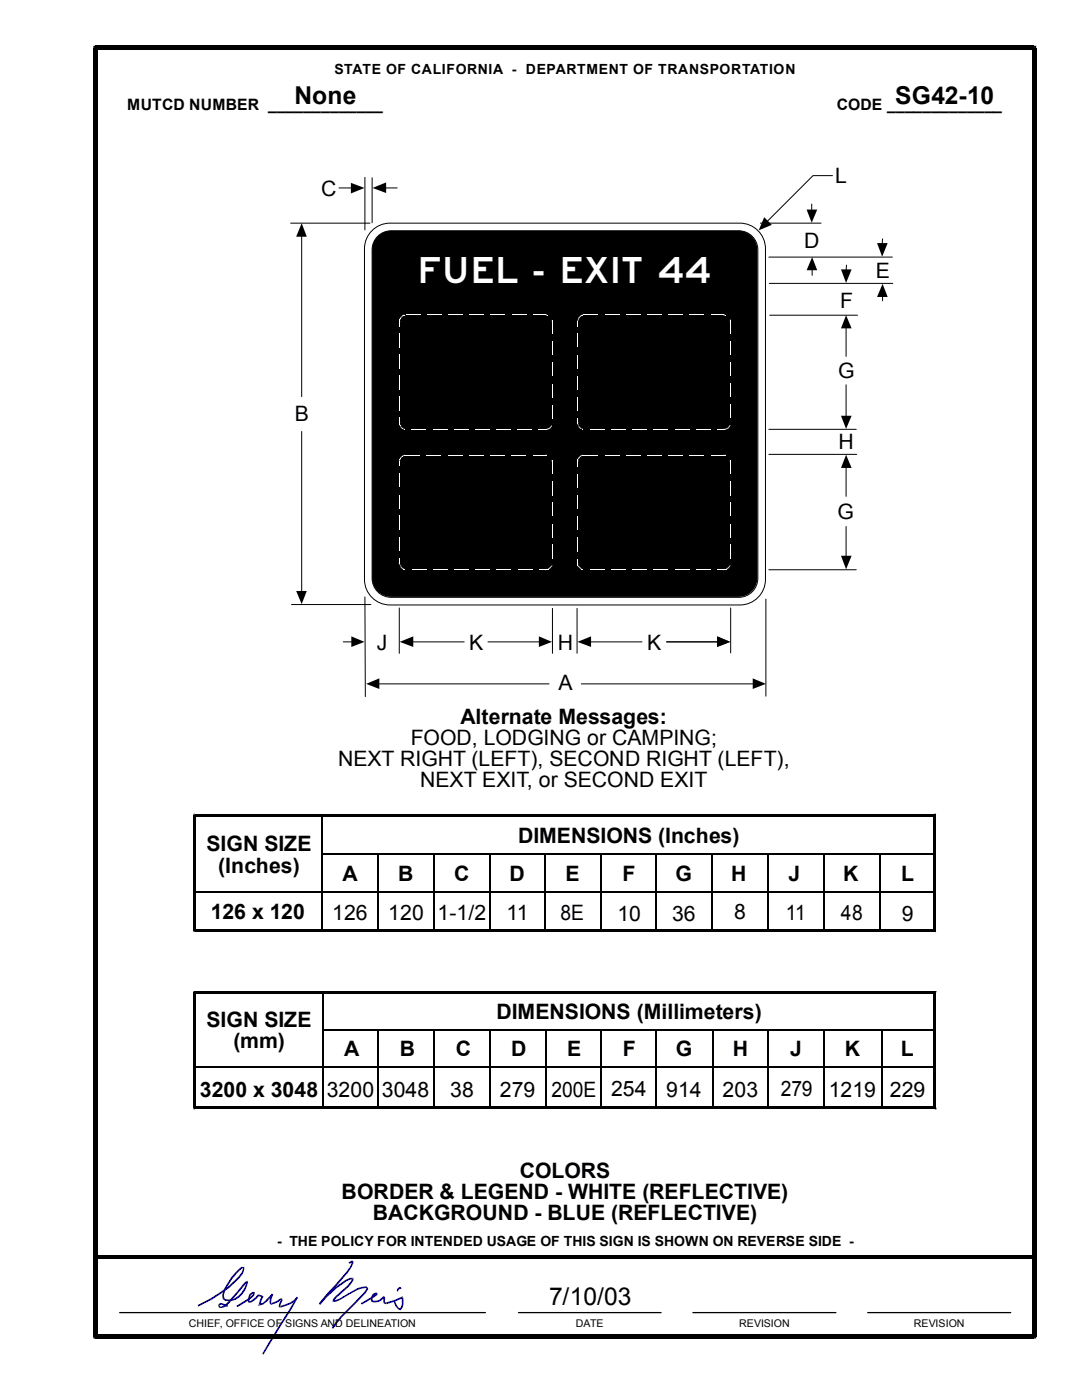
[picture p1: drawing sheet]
<svg xmlns="http://www.w3.org/2000/svg" width="216mm" height="279mm" viewBox="0 0 216 279" stroke-linecap="round" stroke-linejoin="round" font-family="sans-serif">
<path d="M67.6 37.5h2.6M72.8 35.4v10.5M74.3 35.5v8.9M76.9 37.5h2.3M58 44.5h15.8M60.2 47v32.2M60.2 86.1v32M72.8 119.1l.1 19.9M58.2 120.7h15.8M75.5 136.5h34.1M116 136.5h34.4" fill="none" stroke="#000" stroke-width=".2"/>
<g fill="#000">
<path d="M70 36.5l2.7 1-2.7 1.1z" fill-rule="evenodd"/>
<path d="M74.3 37.5l2.7-1.1v2.1z" fill-rule="evenodd"/>
<path d="M60.2 44.5l1 2.7h-2.1z" fill-rule="evenodd"/>
<path d="M59.1 117.9h2.1l-1 2.7z" fill-rule="evenodd"/>
<path d="M73.1 136.5l2.6-1.1v2.1z" fill-rule="evenodd"/>
<path d="M150.2 135.4l2.6 1.1-2.6 1z" fill-rule="evenodd"/>
</g>
<path d="M74.5 45.7a5.1 5.1 0 0 1 3.3-1.2h69.8a5 5 0 0 1 5.1 5.1v66a5 5 0 0 1-5.1 5.1h-69.8a5.1 5.1 0 0 1-5.1-5.1v-66a5.1 5.1 0 0 1 1.8-3.9z" fill="#fff"/>
<path d="M73.9 46.3a5.1 5.1 0 0 1 3.9-1.8h69.9a5.1 5.1 0 0 1 5 5.1v66.1a5.1 5.1 0 0 1-5 5h-69.9a5.1 5.1 0 0 1-5.1-5v-66.1a5.1 5.1 0 0 1 1.2-3.3zM75.4 47.2a3.8 3.8 0 0 1 2.7-1.1h69.3a3.8 3.8 0 0 1 3.8 3.8v65.5a3.8 3.8 0 0 1-3.8 3.8h-69.3a3.8 3.8 0 0 1-3.8-3.8v-65.5a3.8 3.8 0 0 1 1.1-2.7z" fill="none" stroke="#000" stroke-width=".2"/>
<path d="M75.4 47.2a3.8 3.8 0 0 1 2.7-1.1h69.2a3.8 3.8 0 0 1 3.8 3.8v65.4a3.8 3.8 0 0 1-3.8 3.8h-69.2a3.8 3.8 0 0 1-3.8-3.8v-65.4a3.8 3.8 0 0 1 1.1-2.7z" fill="#000"/>
<g fill="#fff">
<path d="M81 62.7h2.8v.2h-2.8z"/>
<path d="M85.3 62.7h2.8v.2h-2.8z"/>
<path d="M89.5 62.7h2.8v.2h-2.8z"/>
<path d="M93.7 62.7h2.8v.2h-2.8z"/>
<path d="M98 62.7h2.8v.2h-2.8z"/>
<path d="M102.2 62.7h2.8v.2h-2.8z"/>
<path d="M106.4 62.7h2.6v.2h-2.6z"/>
<path d="M109 62.7l.2 .1-.1 .2-.2-.1z"/>
<path d="M109 62.7l-.1 .2z"/>
<path d="M109.2 62.8l.1 .2z"/>
<path d="M109.2 62.8l-.1 .2z"/>
<path d="M110.1 63.8h.1v.2h-.1z"/>
<path d="M110.2 63.9v.3z"/>
<path d="M110.1 64h.1z"/>
<path d="M110.2 64.1h.1v2.5h-.1z"/>
<path d="M110.2 64l.1 .1-.1 .1z"/>
<path d="M110.2 68.1h.1v2.8h-.1z"/>
<path d="M110.2 72.3h.1v2.8h-.1z"/>
<path d="M110.2 76.5h.1v2.8h-.1z"/>
<path d="M110.2 80.8h.1v2.8h-.1z"/>
<path d="M110 84.9h.2l-.1 .3h-.2z"/>
<path d="M109.7 85.3l.2-.2 .1 .2-.2 .1z"/>
<path d="M109.9 85.1l.2 .1-.1 .1z"/>
<path d="M109.6 85.4l.1-.1 .1 .1-.2 .2z"/>
<path d="M109.3 85.5l.3-.1v.2l-.2 .1z"/>
<path d="M109.6 85.4v.2z"/>
<path d="M109.1 85.6l.2-.1 .1 .2-.2 .1z"/>
<path d="M109.3 85.5l.1 .2z"/>
<path d="M109.1 85.6h.1v.2h-.1z"/>
<path d="M109.1 85.6l.1 .2z"/>
<path d="M109 85.6l.1 .2z"/>
<path d="M107.5 85.6h1.5v.2h-1.5z"/>
<path d="M109 85.6v.2z"/>
<path d="M103.3 85.6h2.9v.2h-2.9z"/>
<path d="M99.1 85.6h2.8v.2h-2.8z"/>
<path d="M94.8 85.6h2.9v.2h-2.9z"/>
<path d="M90.6 85.6h2.9v.2h-2.9z"/>
<path d="M86.4 85.6h2.8v.2h-2.8z"/>
<path d="M82.1 85.6h2.9v.2h-2.9z"/>
<path d="M80.6 85.6h.2v.2h-.2z"/>
<path d="M80.6 85.5v.3z"/>
<path d="M80.6 85.6v.2z"/>
<path d="M80.3 85.4l.2 .2z"/>
<path d="M80.5 85.5v.2z"/>
<path d="M80.3 85.4v.2z"/>
<path d="M80.3 85.3v.3z"/>
<path d="M80.2 85.3v.2z"/>
<path d="M80.1 85.2v.2z"/>
<path d="M80 85.1v.2z"/>
<path d="M79.8 85l.2 .2z"/>
<path d="M79.9 85.2l.1-.1z"/>
<path d="M79.8 84.9l.1 .1z"/>
<path d="M79.8 85h.1z"/>
<path d="M79.8 84.8v.2z"/>
<path d="M79.8 84.9l.1-.1-.1 .2z"/>
<path d="M79.7 84.7h.1v.1h-.1z"/>
<path d="M79.7 84.8h.1v.1z"/>
<path d="M79.7 84.6l.1 .1z"/>
<path d="M79.7 84.4h.1v.2h-.1z"/>
<path d="M79.7 83.4h.1v1h-.1z"/>
<path d="M79.7 84.4h.1z"/>
<path d="M79.7 79.2h.1v2.8h-.1z"/>
<path d="M79.7 74.9h.1v2.9h-.1z"/>
<path d="M79.7 70.7h.1v2.9h-.1z"/>
<path d="M79.7 66.5h.1v2.8h-.1z"/>
<path d="M79.7 64.1h.1v1h-.1z"/>
<path d="M79.7 64l.1 .1z"/>
<path d="M79.7 64.1h.1z"/>
<path d="M79.7 63.8h.1v.2h-.1z"/>
<path d="M79.7 63.8h.1z"/>
<path d="M79.8 63.5v.3z"/>
<path d="M79.7 63.8l.1-.1v.1z"/>
<path d="M79.8 63.5l.1 .1z"/>
<path d="M79.8 63.6v-.1l.1 .2z"/>
<path d="M79.9 63.3v.3z"/>
<path d="M79.8 63.5v-.1l.1 .2z"/>
<path d="M80 63.2v.3z"/>
<path d="M80.1 63.2v.2z"/>
<path d="M80.2 63.1v.2z"/>
<path d="M80.3 63v.2z"/>
<path d="M80.3 62.9v.3z"/>
<path d="M80.3 62.9l.2-.1-.2 .3z"/>
<path d="M80.3 62.9l.1 .2z"/>
<path d="M80.5 62.8l.1 .2z"/>
<path d="M80.5 62.8v.2z"/>
<path d="M80.6 62.8h.2v.2h-.2z"/>
<path d="M80.8 62.8l.1 .2z"/>
<path d="M116.5 62.7h2.8v.2h-2.8z"/>
<path d="M120.7 62.7h2.8v.2h-2.8z"/>
<path d="M125 62.7h2.8v.2h-2.8z"/>
<path d="M129.2 62.7h2.8v.2h-2.8z"/>
<path d="M133.4 62.7h2.8v.2h-2.8z"/>
<path d="M137.7 62.7h2.8v.2h-2.8z"/>
<path d="M141.9 62.7h2.5v.2h-2.5z"/>
<path d="M144.4 62.7l.3 .1-.1 .2-.2-.1z"/>
<path d="M144.4 62.7v.2z"/>
<path d="M144.7 62.8l.1 .2z"/>
<path d="M144.7 62.8l-.1 .2z"/>
<path d="M145.6 63.8h.2z"/>
<path d="M145.6 63.8h.2v.2h-.2z"/>
<path d="M145.6 64l.2 .1z"/>
<path d="M145.6 64.1h.2v2.4h-.2z"/>
<path d="M145.6 64.1h.2z"/>
<path d="M145.6 68h.2v2.8h-.2z"/>
<path d="M145.6 72.2h.2v2.8h-.2z"/>
<path d="M145.6 76.5h.2v2.7h-.2z"/>
<path d="M145.6 80.7h.2v2.8h-.2z"/>
<path d="M145.5 84.9h.2z"/>
<path d="M145.5 84.9h.2l-.1 .3h-.1z"/>
<path d="M145.3 85.3l.2-.2v.2l-.1 .1z"/>
<path d="M145.5 85.1l.1 .1-.1 .1z"/>
<path d="M145.1 85.4l.2-.1 .1 .1-.2 .2z"/>
<path d="M144.9 85.5l.2-.1 .1 .2-.3 .1z"/>
<path d="M145.1 85.4l.1 .2z"/>
<path d="M144.6 85.6l.3-.1v.2l-.2 .1z"/>
<path d="M144.6 85.6l.1 .2z"/>
<path d="M144.4 85.6h.2v.2h-.2z"/>
<path d="M143.2 85.6h1.2v.2h-1.2z"/>
<path d="M144.4 85.6v.2z"/>
<path d="M138.9 85.6h2.8v.2h-2.8z"/>
<path d="M134.7 85.6h2.8v.2h-2.8z"/>
<path d="M130.5 85.6h2.8v.2h-2.8z"/>
<path d="M126.2 85.6h2.8v.2h-2.8z"/>
<path d="M122 85.6h2.8v.2h-2.8z"/>
<path d="M117.8 85.6h2.8v.2h-2.8z"/>
<path d="M116.2 85.6l.1 .2z"/>
<path d="M116.1 85.5l.1 .2z"/>
<path d="M116.2 85.6v.2z"/>
<path d="M115.8 85.4l.3 .2z"/>
<path d="M115.7 85.3l.2 .1-.1 .2-.1-.2z"/>
<path d="M115.8 85.4v.2z"/>
<path d="M115.6 85.1l.1 .2v.1l-.2-.1z"/>
<path d="M115.4 84.9l.2 .3z"/>
<path d="M115.6 85.1l-.1 .2z"/>
<path d="M115.3 84.7l.2 .2z"/>
<path d="M115.3 84.5v.3z"/>
<path d="M115.4 84.6l-.1 .2z"/>
<path d="M115.1 84.4h.2v.2h-.2z"/>
<path d="M115.1 84.6l.2-.1-.1 .2z"/>
<path d="M115.1 83.5h.2v.9h-.2z"/>
<path d="M115.1 84.4h.2z"/>
<path d="M115.1 79.2h.2v2.8h-.2z"/>
<path d="M115.1 75h.2v2.8h-.2z"/>
<path d="M115.1 70.8h.2v2.8h-.2z"/>
<path d="M115.1 66.5h.2v2.8h-.2z"/>
<path d="M115.1 64.1h.2v1h-.2z"/>
<path d="M115.3 63.8v.4z"/>
<path d="M115.1 64.1l.1-.1 .1 .2z"/>
<path d="M115.4 63.5v.4z"/>
<path d="M115.5 63.3v.4z"/>
<path d="M115.4 63.5l.1 .2z"/>
<path d="M115.7 63.2v.1l-.1 .2-.1-.2z"/>
<path d="M115.5 63.3l.1 .2z"/>
<path d="M115.8 63l.1 .2-.2 .1v-.1z"/>
<path d="M115.8 63l.3-.2 .1 .2-.3 .2z"/>
<path d="M115.8 63l.1 .2z"/>
<path d="M116.1 62.8h.1v.2h-.1z"/>
<path d="M116.1 62.8l.1 .2z"/>
<path d="M116.3 62.7l-.1 .3z"/>
<path d="M116.2 62.8v.2z"/>
<path d="M80.9 90.8h2.8v.1h-2.8z"/>
<path d="M85.2 90.8h2.8v.1h-2.8z"/>
<path d="M89.4 90.8h2.8v.1h-2.8z"/>
<path d="M93.6 90.8h2.8v.1h-2.8z"/>
<path d="M97.9 90.8h2.8v.1h-2.8z"/>
<path d="M102.1 90.8h2.8v.1h-2.8z"/>
<path d="M106.3 90.8h2.6v.1h-2.6z"/>
<path d="M108.9 90.8h.2v.1h-.2z"/>
<path d="M108.9 90.8v.1z"/>
<path d="M109.1 90.8v.1z"/>
<path d="M110.1 91.9l.1-.1z"/>
<path d="M110.1 91.9h.1z"/>
<path d="M110.1 91.9h.1v.2h-.1z"/>
<path d="M110.1 92.1h.1v2.5h-.1z"/>
<path d="M110.1 92.1h.1z"/>
<path d="M110.1 96h.1v2.8h-.1z"/>
<path d="M110.1 100.2h.1v2.8h-.1z"/>
<path d="M110.1 104.5h.1v2.8h-.1z"/>
<path d="M110.1 108.7h.1v2.8h-.1z"/>
<path d="M110 112.9h.2z"/>
<path d="M110 112.9h.2l-.3 .2z"/>
<path d="M109.7 113.2l.2-.2 .1 .2-.2 .2z"/>
<path d="M109.9 113l.2 .1-.1 .1z"/>
<path d="M109.6 113.4l.1-.2 .1 .2-.2 .1z"/>
<path d="M109.3 113.5l.3-.1v.1l-.2 .2z"/>
<path d="M109.6 113.4v.1z"/>
<path d="M109.1 113.5h.3v.2h-.3z"/>
<path d="M109.3 113.5l.1 .2z"/>
<path d="M109 113.6l.1-.1v.2v.1z"/>
<path d="M109.1 113.5v.2z"/>
<path d="M108.9 113.6h.2v.2h-.2z"/>
<path d="M109 113.6l.1 .2z"/>
<path d="M107.6 113.6h1.3v.2h-1.3z"/>
<path d="M108.9 113.6v.2z"/>
<path d="M103.4 113.6h2.8v.2h-2.8z"/>
<path d="M99.1 113.6h2.8v.2h-2.8z"/>
<path d="M94.9 113.6h2.8v.2h-2.8z"/>
<path d="M90.7 113.6h2.8v.2h-2.8z"/>
<path d="M86.4 113.6h2.8v.2h-2.8z"/>
<path d="M82.2 113.6h2.8v.2h-2.8z"/>
<path d="M80.7 113.5l.1 .1z"/>
<path d="M80.5 113.5h.2v.2h-.2z"/>
<path d="M80.7 113.5v.2z"/>
<path d="M80.3 113.4l.3 .1-.1 .2-.2-.2z"/>
<path d="M80.5 113.5v.2z"/>
<path d="M80.2 113.2l.1 .2v.1l-.2-.1z"/>
<path d="M80.3 113.4v.1z"/>
<path d="M80 113l.2 .2-.1 .2-.2-.2z"/>
<path d="M79.8 112.9l.2 .2z"/>
<path d="M79.9 113.1l.1-.1z"/>
<path d="M79.8 112.7l.1 .2z"/>
<path d="M79.7 112.5l.1 .2z"/>
<path d="M79.6 112.4l.2 .1z"/>
<path d="M79.6 112.5h.2z"/>
<path d="M79.6 111.4h.2v1h-.2z"/>
<path d="M79.6 112.4h.2z"/>
<path d="M79.6 107.2h.2v2.8h-.2z"/>
<path d="M79.6 103h.2v2.7h-.2z"/>
<path d="M79.6 98.7h.2v2.8h-.2z"/>
<path d="M79.6 94.5h.2v2.8h-.2z"/>
<path d="M79.6 92.1h.2v.9h-.2z"/>
<path d="M79.6 91.9h.2v.2h-.2z"/>
<path d="M79.6 92.1h.2z"/>
<path d="M79.8 91.8v.2z"/>
<path d="M79.6 91.9h.1l.1 .1z"/>
<path d="M79.7 91.7h.1v.2h-.1z"/>
<path d="M79.7 91.9l.1-.1v.1z"/>
<path d="M79.8 91.5v.3z"/>
<path d="M79.7 91.7l.1-.1v.2z"/>
<path d="M79.8 91.5l.1 .1z"/>
<path d="M79.8 91.6v-.1l.1 .2z"/>
<path d="M79.9 91.3v.3z"/>
<path d="M79.8 91.5v-.1l.1 .2z"/>
<path d="M80 91.2v.2z"/>
<path d="M79.9 91.3l.1 .1z"/>
<path d="M80.1 91.1v.3z"/>
<path d="M80.2 91v.3z"/>
<path d="M80.3 90.9v.3z"/>
<path d="M80.3 90.9v.2z"/>
<path d="M80.3 90.9l.2-.1-.2 .3z"/>
<path d="M80.6 90.8v.2z"/>
<path d="M80.5 90.8l.1 .2z"/>
<path d="M80.6 90.8l.1 .1z"/>
<path d="M80.7 90.8l.1 .1z"/>
<path d="M80.7 90.8v.1z"/>
<path d="M116.5 90.8h2.8v.1h-2.8z"/>
<path d="M120.7 90.8h2.8v.1h-2.8z"/>
<path d="M125 90.8h2.8v.1h-2.8z"/>
<path d="M129.2 90.8h2.8v.1h-2.8z"/>
<path d="M133.4 90.8h2.8v.1h-2.8z"/>
<path d="M137.7 90.8h2.8v.1h-2.8z"/>
<path d="M141.9 90.8h2.5v.1h-2.5z"/>
<path d="M144.4 90.8h.3v.1h-.3z"/>
<path d="M144.4 90.8v.1z"/>
<path d="M144.7 90.8l-.1 .1z"/>
<path d="M145.6 91.9l.2-.1z"/>
<path d="M145.6 91.9h.2z"/>
<path d="M145.6 91.9h.2v.2h-.2z"/>
<path d="M145.6 92.1h.2v2.5h-.2z"/>
<path d="M145.6 92.1h.2z"/>
<path d="M145.6 96h.2v2.8h-.2z"/>
<path d="M145.6 100.2h.2v2.8h-.2z"/>
<path d="M145.6 104.5h.2v2.8h-.2z"/>
<path d="M145.6 108.7h.2v2.8h-.2z"/>
<path d="M145.5 112.9h.2z"/>
<path d="M145.5 112.9h.2l-.2 .2z"/>
<path d="M145.3 113.2l.2-.2v.2l-.1 .2z"/>
<path d="M145.5 113l.1 .1-.1 .1z"/>
<path d="M145.1 113.4l.2-.2 .1 .2-.2 .1z"/>
<path d="M144.9 113.5l.2-.1 .1 .1-.3 .2z"/>
<path d="M145.1 113.4l.1 .1z"/>
<path d="M144.7 113.5h.2v.2h-.2z"/>
<path d="M144.9 113.5v.2z"/>
<path d="M144.5 113.6l.1-.1 .1 .2-.1 .1z"/>
<path d="M144.6 113.5l.1 .2z"/>
<path d="M144.4 113.6h.2v.2h-.2z"/>
<path d="M144.5 113.6l.1 .2z"/>
<path d="M143.2 113.6h1.2v.2h-1.2z"/>
<path d="M144.4 113.6v.2z"/>
<path d="M138.9 113.6h2.8v.2h-2.8z"/>
<path d="M134.7 113.6h2.8v.2h-2.8z"/>
<path d="M130.5 113.6h2.8v.2h-2.8z"/>
<path d="M126.2 113.6h2.8v.2h-2.8z"/>
<path d="M122 113.6h2.8v.2h-2.8z"/>
<path d="M117.8 113.6h2.8v.2h-2.8z"/>
<path d="M116.2 113.5l.1 .1z"/>
<path d="M116 113.5h.2v.2h-.2z"/>
<path d="M116.2 113.5v.2z"/>
<path d="M115.9 113.4l.2 .1-.1 .2-.2-.2z"/>
<path d="M116 113.5v.2z"/>
<path d="M115.7 113.2l.2 .2-.1 .1-.1-.1z"/>
<path d="M115.6 113l.1 .2v.2l-.2-.2z"/>
<path d="M115.4 112.9l.2 .1-.1 .2-.2-.2z"/>
<path d="M115.2 112.7h.2v.2h-.2z"/>
<path d="M115.2 112.9h.2l-.1 .1z"/>
<path d="M115.2 112.5l.2 .2z"/>
<path d="M115.2 112.7h.2z"/>
<path d="M115.1 112.4l.2 .1z"/>
<path d="M115.1 112.5h.2z"/>
<path d="M115.1 111.5h.2v.9h-.2z"/>
<path d="M115.1 112.4h.2z"/>
<path d="M115.1 107.3h.2v2.8h-.2z"/>
<path d="M115.1 103h.2v2.8h-.2z"/>
<path d="M115.1 98.8h.2v2.8h-.2z"/>
<path d="M115.1 94.6h.2v2.8h-.2z"/>
<path d="M115.1 92.1h.2v1h-.2z"/>
<path d="M115.3 91.8v.4z"/>
<path d="M115.1 92.1l.1-.1 .1 .2z"/>
<path d="M115.2 91.6h.2v.3h-.2z"/>
<path d="M115.2 91.9l.1-.1 .1 .1z"/>
<path d="M115.5 91.3l.1 .1-.2 .3-.1-.2z"/>
<path d="M115.2 91.6l.1-.1 .1 .2z"/>
<path d="M115.7 91.1v.2l-.1 .1-.1-.1z"/>
<path d="M115.5 91.3l.1 .1z"/>
<path d="M115.8 90.9l.1 .2-.2 .2v-.2z"/>
<path d="M115.8 90.9l.2-.1-.2 .3z"/>
<path d="M115.8 90.9l.1 .2z"/>
<path d="M116 90.8h.2v.1l-.2 .1z"/>
<path d="M116 90.8v.2z"/>
<path d="M116.2 90.8l.1 .1z"/>
<path d="M116.2 90.8v.1z"/>
</g>
<g fill="none" stroke="#000" stroke-width=".2">
<path d="M166.1 35.1h-3.9l-9.1 9.1M151.7 44.5h12.1M153.4 51.3h24.7M153.5 56.6h24.6M162 40.7v1.3M162.1 53.8v1.1M168.9 52.9l-.1 1M176.1 47.7l-.1 1M176.1 59.1v.9M153.6 62.9h17.5M168.8 65.4v5.7M168.8 76.8v6.3"/>
<path d="M153.4 90.7h17.5M153.4 85.7h17.5M168.8 93.2v5.9M152.8 119.5v19.4M153.4 113.7h17.5M168.8 105.1v6M68.5 128.1h1.8M79.7 121.3v9.1M82.3 128.1h10.3M97.4 128.1h10.3M110.2 121.4v9M115.1 121.4v9"/>
<path d="M117.8 128.1h10.3M133 128.1h10.3M145.8 121.3v9"/>
</g>
<g fill="#000">
<path d="M152.5 43.3l1.5 1.6-2.6 1.1z" fill-rule="evenodd"/>
<path d="M161 41.8h2.1l-1.1 2.6z" fill-rule="evenodd"/>
<path d="M162.1 51.3l1 2.6h-2.1z" fill-rule="evenodd"/>
<path d="M167.8 53.8h2.1l-1.1 2.7z" fill-rule="evenodd"/>
<path d="M175 48.5h2.1l-1.1 2.7z" fill-rule="evenodd"/>
<path d="M176.1 56.6l1 2.7h-2.1z" fill-rule="evenodd"/>
<path d="M168.8 62.9l1.1 2.6h-2.1z" fill-rule="evenodd"/>
<path d="M168.8 90.8l1.1 2.6h-2.1z" fill-rule="evenodd"/>
<path d="M167.8 83h2.1l-1.1 2.6z" fill-rule="evenodd"/>
<path d="M167.8 110.9h2.1l-1.1 2.7z" fill-rule="evenodd"/>
<path d="M70.1 127l2.6 1.1-2.6 1z" fill-rule="evenodd"/>
<path d="M79.8 128.1l2.7-1.1v2.1z" fill-rule="evenodd"/>
<path d="M107.5 127l2.7 1.1-2.7 1z" fill-rule="evenodd"/>
<path d="M115.2 128.1l2.7-1.1v2.1z" fill-rule="evenodd"/>
<path d="M143.1 127l2.6 1.1-2.6 1z" fill-rule="evenodd"/>
<path d="M143.1 127l2.6 1.1-2.6 1z" fill-rule="evenodd"/>
</g>
<g fill="#09008b">
<path d="M44.3 257.6l.2 .3z"/>
<path d="M48.5 253h.3a3.5 3.5 0 0 1-1.6 2.7l-1.5 1.3-1.2 .9-.2-.3a17.8 17.8 0 0 0 3.9-3.6z"/>
<path d="M47.7 253.2l.5-.4 .5 .1v.3l-.3-.1a11.8 11.8 0 0 0-3.7 5.2l.1 .8-.4 .1v-.9a11.7 11.7 0 0 1 3.3-5.1z"/>
<path d="M48.5 253h.3l-.1-.1v.3z"/>
<path d="M44.7 259a2.09 2.09 0 0 0 2.8-.3l.7-.7 .6-1 .4-1.1 .2 .2a4.1 4.1 0 0 1-3.9 3.6l-.6-.1-.4-.4z"/>
<path d="M44.4 259.2l.3-.2 .1 .1z"/>
<path d="M48.9 255.9l.5-.3 .1 .4h-.3l.2-.1-.3 .2-1.5 1.9-.3-.3z"/>
<path d="M49.2 255.9l.3 .1-.1 .1z"/>
<path d="M44.2 260.8l.7-.4 2.4-2.7 .3 .3-2.5 2.7-.7 .3z"/>
<path d="M47.3 257.7l.3 .3z"/>
<path d="M43.7 260.2l.5-.2v.3l-.4 .2 .2 .3h.3v.2l-.6-.1-.2-.4z"/>
<path d="M44.2 260.8l.2 .2z"/>
<path d="M44.2 260l1.3 .5-.1 .4-1.3-.5z"/>
<path d="M44.2 260l-.1 .4z"/>
<path d="M69.5 252l.7-.5 .3 .2v.4h-.3v-.4l.1 .2-.5 .3z"/>
<path d="M70.2 252l.3 .1-.4 .9-.8 1.1-5.4 6.3-.2-.3 5.4-6.3 .7-1z"/>
<path d="M70.2 252l.3 .1z"/>
<path d="M64.9 258.7l2-1.8 2-1.5 .9-.4h.6v.4h-.5a18 18 0 0 0-6 4.9l-.2-.2z"/>
<path d="M63.7 260.1l.2 .2z"/>
<path d="M70.2 255.2h.3v.3l-.5 .8-2.9 2.7-.4 .7h-.3l.1-.5 .4-.5 2.9-2.7 .4-.6z"/>
<path d="M70.4 255h.1v.2h-.3l.2 .2z"/>
<path d="M66.5 259.5l1.2-.3 3.7-2.2 1.7-.3v.3l-1.6 .4-4.4 2.4h-.6z"/>
<path d="M66.5 259.5v.3h-.1v-.1h.3z"/>
<path d="M73.1 256.7l-.1 .3z"/>
<path d="M72 260.1l3.1-2 .2 .1h-.3v-.2h.3l.1 .4-.7 .5-2.5 1.4z"/>
<path d="M74.3 258.4l.5-.4 .3 .2a1.08 1.08 0 0 0-.8 1.3l.6 .1v.3l-.8-.1-.1-.8z"/>
<path d="M74.8 258h.2l.1 .2z"/>
<path d="M74.9 259.6l.9-.3 .7-.6 .2 .3-1.2 .8-.6 .1z"/>
<path d="M74.9 259.6v.3z"/>
<path d="M76.7 258.7l.2 .3-.1 .8 .2 .1v.4l-.5-.2v-1.1z"/>
<path d="M76.6 258.6l.1 .1-.2 .3h.2l-.2-.3z"/>
<path d="M77 259.9l1.7-.5 1.6-.7v.4l-1.5 .7-1.7 .5z"/>
<path d="M77 259.9l.1 .4h-.1z"/>
<path d="M80.1 259l.3-.1a2.58 2.58 0 0 1-.5 2.6l-.2-.3a2.09 2.09 0 0 0 .4-2.2z"/>
<path d="M80.3 258.7l.1 .2-.3 .1 .2 .1z"/>
<path d="M78.6 259.8l.2-.1 .8 1.3 .3 .2-.1 .3-.4-.2-.5-.6z"/>
<path d="M79.7 261.2h.2l-.1 .3h.1z"/>
<path d="M79.2 257.2l.3 .2-.1 .4-.2-.2z"/>
<path d="M79.2 257.2l.5-.3h.3l.1 .3h-.3l-.3 .3z"/>
<path d="M79.2 257.2l.3 .3z"/>
<path d="M47.2 260.6l2.2-1.4 .2 .3-2.2 1.4z"/>
<path d="M50.5 258.1l.2-.3 .2 .2-.2 .6-1.1 .9-.2-.3 1.2-1.1z"/>
<path d="M49.4 259.2l.2 .3z"/>
<path d="M49.8 258.2l.7-.4 .2 .3a1.35 1.35 0 0 0-.8 1.6l-.1 .3-.3-.1v-1z"/>
<path d="M50.5 257.8l.2 .3h-.2l.2-.3z"/>
<path d="M49.9 259.7l1.1-.8 .2 .3-1.2 .8z"/>
<path d="M49.9 259.7l.1 .3h-.2z"/>
<path d="M51.4 258.4l.2 .3-.4 .5-.2-.3z"/>
<path d="M51 258.9l.2 .3z"/>
<path d="M51.6 258.3l.6 .2v.3l-.7-.1z"/>
<path d="M51.4 258.4l.2-.1-.1 .4h.1z"/>
<path d="M52.3 258.6l.3 .1-.6 1.6h-.4l.3-1 .3-.5h-.1z"/>
<path d="M52.2 258.5l.1 .1-.2 .2z"/>
<path d="M51.8 260.2l.6-.2 .8-.6 .1 .4-.8 .6-.6 .1z"/>
<path d="M51.6 260.3h.4l-.2-.1 .1 .3-.4 .1z"/>
<path d="M54.2 258.2l.2 .3-1.1 1.3-.3-.3z"/>
<path d="M53 259.5l.2-.1 .1 .4z"/>
<path d="M54.2 258.2l.3 .1-.4 1.5 .2 .3-.3 .3-.2-.6z"/>
<path d="M54.2 258.2l.3 .1-.3-.1 .2 .3z"/>
<path d="M54.2 260l1.9-.9 .1 .3-1.2 .7-.7 .3z"/>
<path d="M54.2 260l.1 .3-.2 .1z"/>
<path d="M56 259.3l.3-.1 .1 .3-.5 1.1v.3h-.3v-.5l.4-.9z"/>
<path d="M56.1 259.1l.2 .1-.3 .1 .2 .1z"/>
<path d="M56 260.6a5 5 0 0 0 3.2-1.8l.2 .3a5.5 5.5 0 0 1-3.4 1.8z"/>
<path d="M56 260.6l-.1 .3z"/>
<path d="M59.2 258.8l.2 .3z"/>
<path d="M39.5 260.4l2.6-1.3 2.2-1.5 .2 .3-2.2 1.4-2.8 1.5z"/>
<path d="M73.1 256.7l.4 .5-.5 .9-2.1 2.2a30.5 30.5 0 0 0-4.4 4.9l-.3-.2a22.9 22.9 0 0 1 4.4-5l2.1-2.2 .5-.7-.2-.1z"/>
<path d="M59.2 258.8l.2 .2-1.2 2.3-5.6 9-.3-.1z"/>
</g>
<g fill="#000">
<path d="M18.6 9.1h.4v.9l.5-.4h-.9zM19 9.1h187.3v.9h-187.3zM206.3 9.1h.5v.5h-.9l.4 .4zM38.6 162.4h.3v.6l.3-.4h-.6zM38.9 162.4h147.5v.6h-147.5zM186.4 162.4h.4v.2h-.6l.2 .4zM38.6 162.6h.6v23.1h-.6zM38.6 197.8h.3v.6l.3-.4h-.6zM38.9 185.4h147.5v.6h-147.5zM38.6 185.7h.6l-.3-.3v.6h-.3zM38.9 197.8h147.6v.6h-147.6zM186.2 162.6h.6v23.1h-.6z"/>
<path d="M186.5 197.8h.4v.2h-.6l.2 .4zM186.4 185.4l-.2 .3h.6v.3h-.4zM38.6 198h.6v23.1h-.6zM38.9 220.8h147.6v.6h-147.6zM38.6 221.1h.6l-.3-.3v.6h-.3zM186.3 198h.6v23.1h-.6zM186.5 220.8l-.2 .3h.6v.3h-.4zM19 250.5h187.3v.7h-187.3zM18.6 9.6h.9v257.1h-.9zM19 266.3h187.3v.8h-187.3zM18.6 266.7h.9l-.5-.4v.8h-.4zM205.9 9.6h.9v257.1h-.9z"/>
<path d="M206.3 266.3l-.4 .4h.9v.4h-.5z"/>
</g>
<g fill="none" stroke="#000" stroke-width=".34">
<path d="M38.9 178h147.6M64.3 170.4h122.1M64.3 162.7v23.1M75.4 170.5v15.3M86.6 170.5v15.3M97.7 170.5v15.3M108.8 170.5v15.3M119.9 170.6v15.2M130.9 170.5v15.3M142.2 170.5v15.3M153.2 170.5v15.3M164.3 170.5v15.3"/>
<path d="M175.7 170.6v15.2M64.4 198v23.1M38.9 213h147.5M64.4 205.5h122M75.5 205.6v15.6M86.6 205.6v15.6M97.8 205.5v15.6M108.9 205.6v15.6M120 205.6v15.5M130.9 205.5v15.7M142.2 205.5v15.6M153.3 205.6v15.6"/>
<path d="M164.4 205.6v15.5M175.9 205.5v15.6"/>
</g>
<path d="M23.9 262h73M103.5 262h28.4M138.3 262h28.5M173.1 262h28.6" fill="none" stroke="#000" stroke-width=".25"/>
<text font-size="7.8" fill="#fff" x="83.4" y="56.6">FUEL - EXIT 44</text>
<g font-size="4.9">
<text x="58.8" y="20.7">None</text>
<text x="178.6" y="20.7">SG42-10</text>
<text x="109.6" y="260.3">7/10/03</text>
</g>
<g font-size="4.2">
<text x="64.1" y="39.1">C</text>
<text x="166.6" y="36.6">L</text>
<text x="160.4" y="49.4">D</text>
<text x="174.8" y="55.5">E</text>
<text x="167.6" y="61.4">F</text>
<text x="167.2" y="75.5">G</text>
<text x="58.8" y="84">B</text>
<text x="167.3" y="89.6">H</text>
<text x="167.1" y="103.6">G</text>
<text x="75.2" y="129.7">J</text>
<text x="93.6" y="129.6">K</text>
<text x="111.3" y="129.6">H</text>
<text x="129.1" y="129.6">K</text>
<text x="111.4" y="137.7">A</text>
<text x="82" y="148.7">FOOD, LODGING or CAMPING;</text>
<text x="91.9" y="144.4">Alternate Messages:</text>
<text x="67.5" y="152.9">NEXT RIGHT (LEFT), SECOND RIGHT (LEFT),</text>
<text x="83.8" y="157.1">NEXT EXIT, or SECOND EXIT</text>
<text x="41.2" y="169.9">SIGN SIZE</text>
<text x="103.4" y="168.3">DIMENSIONS (Inches)</text>
<text x="43.5" y="174.2">(Inches)</text>
<text x="68.3" y="175.8">A</text>
<text x="79.4" y="175.8">B</text>
<text x="90.6" y="175.8">C</text>
<text x="101.7" y="175.9">D</text>
<text x="112.9" y="175.9">E</text>
<text x="124.2" y="175.9">F</text>
<text x="134.8" y="175.9">G</text>
<text x="145.9" y="175.8">H</text>
<text x="157.3" y="175.9">J</text>
<text x="168.2" y="175.9">K</text>
<text x="179.8" y="175.9">L</text>
<text x="42.1" y="183.5">126 x 120</text>
<text x="66.3" y="183.6">126</text>
<text x="77.5" y="183.6">120</text>
<text x="87.3" y="183.6">1-1/2</text>
<text x="101.1" y="183.6">11</text>
<text x="111.8" y="183.6">8E</text>
<text x="123.2" y="183.7">10</text>
<text x="134.1" y="183.7">36</text>
<text x="146.5" y="183.5">8</text>
<text x="156.8" y="183.6">11</text>
<text x="167.8" y="183.6">48</text>
<text x="179.9" y="183.7">9</text>
<text x="99.1" y="203.5">DIMENSIONS (Millimeters)</text>
<text x="41.2" y="205">SIGN SIZE</text>
<text x="46.6" y="209.2">(mm)</text>
<text x="68.7" y="210.7">A</text>
<text x="79.8" y="210.7">B</text>
<text x="90.9" y="210.7">C</text>
<text x="102" y="210.7">D</text>
<text x="113.2" y="210.7">E</text>
<text x="124.3" y="210.7">F</text>
<text x="134.9" y="210.7">G</text>
<text x="146.2" y="210.7">H</text>
<text x="157.6" y="210.7">J</text>
<text x="168.6" y="210.7">K</text>
<text x="179.7" y="210.7">L</text>
<text x="39.9" y="218.9">3200 x 3048</text>
<text x="65.2" y="218.9">3200</text>
<text x="76.2" y="218.9">3048</text>
<text x="89.8" y="218.9">38</text>
<text x="99.7" y="218.9">279</text>
<text x="110.1" y="218.9">200E</text>
<text x="121.9" y="218.8">254</text>
<text x="132.9" y="218.9">914</text>
<text x="144.2" y="218.9">203</text>
<text x="155.8" y="218.8">279</text>
<text x="165.4" y="218.9">1219</text>
<text x="177.5" y="218.9">229</text>
<text x="68.2" y="239.3">BORDER &amp; LEGEND - WHITE (REFLECTIVE)</text>
<text x="103.7" y="235">COLORS</text>
<text x="74.4" y="243.5">BACKGROUND - BLUE (REFLECTIVE)</text>
</g>
<g font-size="3.1">
<text x="25.4" y="21.9">MUTCD NUMBER _____________</text>
<text x="167" y="21.9">CODE _____________</text>
</g>
<g font-size="2.8">
<text x="66.7" y="14.7">STATE OF CALIFORNIA - DEPARTMENT OF TRANSPORTATION</text>
<text x="55.3" y="248.6">- THE POLICY FOR INTENDED USAGE OF THIS SIGN IS SHOWN ON REVERSE SIDE -</text>
</g>
<g font-size="2.1">
<text x="37.7" y="264.8">CHIEF, OFFICE OF SIGNS AND DELINEATION</text>
<text x="114.9" y="264.8">DATE</text>
<text x="147.5" y="264.8">REVISION</text>
<text x="182.4" y="264.8">REVISION</text>
</g>
</svg>
